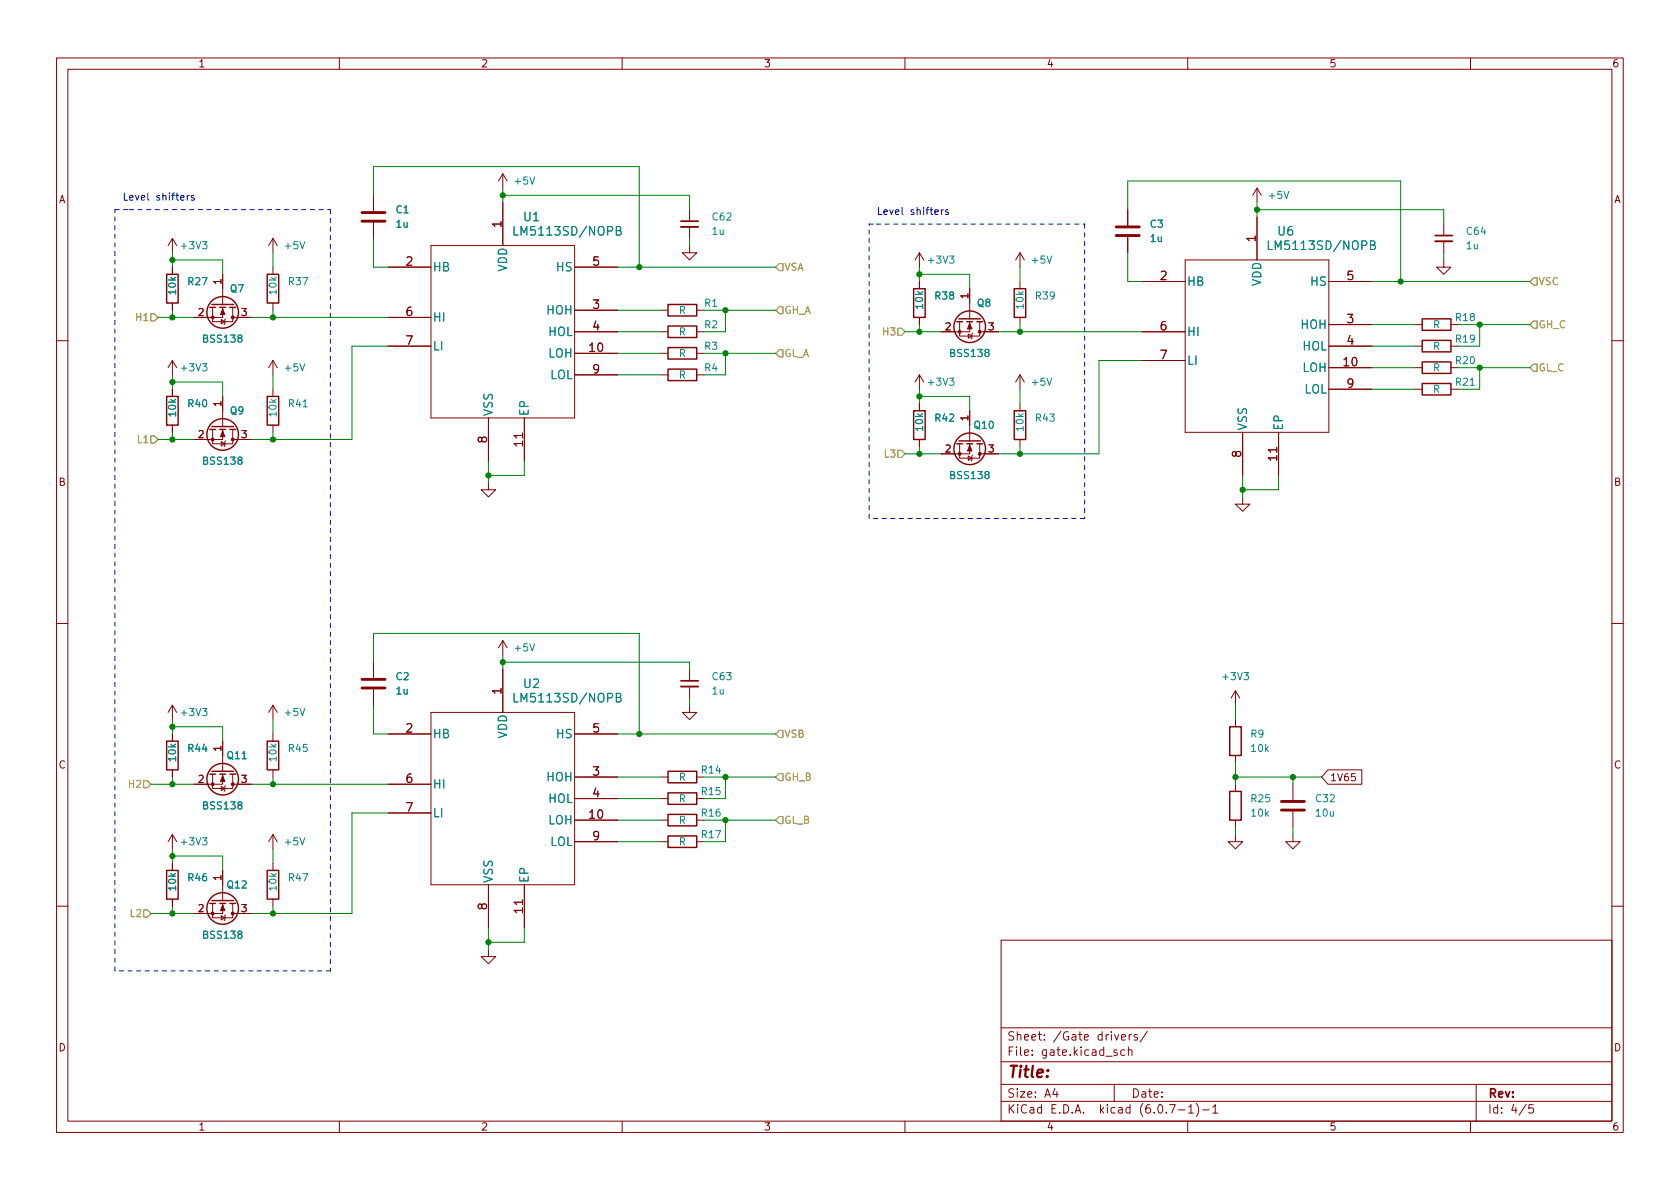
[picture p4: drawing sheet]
<svg xmlns="http://www.w3.org/2000/svg" width="297mm" height="210mm" viewBox="0 0 297 210" stroke-linecap="round" stroke-linejoin="round" font-family="sans-serif">
<g fill="none" stroke="#840000" stroke-width=".18">
<path d="M10 10.2h277v190.1h-277zM12 12.2h273v186.1h-273zM60 10.2v2M110 10.2v2M160 10.2v2M210 10.2v2M260 10.2v2M66 34.5v2.8M66 39.4v2.8M88.9 30.7l-.8 1.3M88.9 30.7v2.6M88.9 35.8v7.6"/>
<path d="M88.9 30.7l.8 1.3M121.9 37.1v2M199.4 37.1v2.8M222.2 33.3l-.7 1.2M222.2 33.3v2.5M222.2 38.3v7.7M222.2 33.3l.8 1.2M255.3 39.6v2.1M30.5 42.2v2.5M30.5 47.2v1.3M30.5 53.6v1.3M30.5 42.2l-.8 1.2"/>
<path d="M30.5 42.2l.7 1.2M37.6 54.4v2.5h3.5v-2.5M39.1 56.5l.7 .4-.7 .4zM39.4 54.4v1.7h-5.1M39.4 48.5v5.3M39.9 56.4l-.1 .1v.8l-.2 .1M41.1 56.1h3.3M48.3 42.2v2.5M48.3 47.2v1.3M48.3 53.6v1.3M48.3 42.2l-.8 1.2M48.3 42.2l.7 1.2"/>
<path d="M68.6 56.1h7.6M68.6 47.2h7.6M76.2 43.4h25.4v30.5h-25.4zM101.6 58.7h7.6M101.6 47.2h7.6M101.6 54.9h7.6M116.8 58.7h1.3M116.8 54.9h1.3M121.9 43.4v1.3h1.3l-1.3 1.3-1.3-1.3h1.3M121.9 40.1v2.1M123.2 58.7h1.3M123.2 54.9h1.3"/>
<path d="M162.6 44.7l-.8 1.3M162.6 44.7v2.5M162.6 49.8v1.2M162.6 56.1v1.3M162.6 44.7l.7 1.3M169.7 56.9v2.5h3.5v-2.5M171.2 59l.6 .4-.6 .4zM171.4 56.9v1.8h-5M171.4 51v5.4M172 58.9l-.2 .1v.8l-.1 .1M173.2 58.7h3.3M180.3 44.7v2.5"/>
<path d="M180.3 49.8v1.2M180.3 56.1v1.3M180.3 44.7l-.7 1.3M180.3 44.7l.8 1.3M199.4 41.9v2.8M201.9 49.8h7.6M201.9 58.7h7.6M209.5 46h25.4v30.4h-25.4zM234.9 49.8h7.7M234.9 57.4h7.7M250.2 57.4h1.3M255.3 46v1.2h1.2l-1.2 1.3-1.3-1.3h1.3"/>
<path d="M255.3 42.7v2M256.5 57.4h1.3M10 60.2h2M30.5 63.7v2.6M30.5 68.8v1.3M30.5 75.2v1.2M30.5 63.7l-.8 1.3M30.5 63.7l.7 1.3M37.6 75.9v2.6h3.5v-2.6M39.1 78.1l.7 .4-.7 .4zM39.4 75.9v1.8h-5.1M39.4 70.1v5.3"/>
<path d="M39.9 78l-.1 .1v.8l-.2 .1M41.1 77.7h3.3M48.3 63.7v2.6M48.3 68.8v1.3M48.3 75.2v1.2M48.3 63.7l-.8 1.3M48.3 63.7l.7 1.3M68.6 61.2h7.6M86.4 73.9v7.6M92.7 73.9v7.6M101.6 62.5h7.6M101.6 66.3h7.6"/>
<path d="M116.8 62.5h1.3M116.8 66.3h1.3M123.2 62.5h1.3M123.2 66.3h1.3M162.6 66.3v2.5M162.6 71.4v1.2M162.6 77.7v1.3M162.6 66.3l-.8 1.3M162.6 66.3l.7 1.3M169.7 78.5v2.5h3.5v-2.5M171.4 78.5v1.8h-5M171.4 72.6v5.4"/>
<path d="M180.3 66.3l-.7 1.3M180.3 66.3v2.5M180.3 71.4v1.2M180.3 77.7v1.3M180.3 66.3l.8 1.3M201.9 63.7h7.6M219.7 76.4v7.7M226.1 76.4v7.7M234.9 65h7.7M234.9 61.2h7.7M234.9 68.8h7.7M250.2 65h1.3"/>
<path d="M250.2 61.2h1.3M250.2 68.8h1.3M256.5 65h1.3M256.5 61.2h1.3M256.5 68.8h1.3M285 60.2h2M86.4 85.3v1.3h1.2l-1.2 1.3-1.3-1.3h1.3M171.2 80.6l.6 .4-.6 .4zM172 80.5l-.2 .1v.8l-.1 .1M173.2 80.3h3.3M219.7 87.9v1.2h1.3l-1.3 1.3-1.3-1.3h1.3M10 110.2h2"/>
<path d="M66 117.1v2.8M88.9 113.3v2.5M88.9 118.4v7.6M88.9 113.3l-.8 1.2M88.9 113.3l.8 1.2M121.9 118.4v2M285 110.2h2M30.5 124.7v2.5M30.5 129.8v1.3M30.5 136.1v1.3M30.5 124.7l-.8 1.3M30.5 124.7l.7 1.3"/>
<path d="M37.6 136.9v2.5h3.5v-2.5M39.1 139.1l.7 .3-.7 .4zM39.4 136.9v1.8h-5.1M39.4 131.1v5.3M39.9 138.9l-.1 .2v.7l-.2 .1M41.1 138.7h3.3M48.3 124.7l-.8 1.3M48.3 124.7v2.5M48.3 129.8v1.3M48.3 136.1v1.3M48.3 124.7l.7 1.3M66 121.9v2.8"/>
<path d="M68.6 138.7h7.6M68.6 129.8h7.6M76.2 126h25.4v30.5h-25.4zM101.6 137.4h7.6M101.6 129.8h7.6M116.8 137.4h1.3M121.9 124.7v1.3h1.3l-1.3 1.2-1.3-1.2h1.3M121.9 121.4v2M123.2 137.4h1.3M218.4 122.2v2.5M218.4 127.2v1.3M218.4 133.6v1.3"/>
<path d="M218.4 138.7v1.2M218.4 122.2l-.7 1.2M218.4 122.2l.8 1.2M228.6 138.7v2.8M234.8 136.1h6v2.6h-6l-1.1-1.3zM30.5 147.6v2.5M30.5 152.6v1.3M30.5 159v1.3M30.5 147.6l-.8 1.2M30.5 147.6l.7 1.2M37.6 159.8v2.5h3.5v-2.5M39.4 159.8v1.7h-5.1"/>
<path d="M39.4 153.9v5.4M48.3 147.6v2.5M48.3 152.6v1.3M48.3 159v1.3M48.3 147.6l-.8 1.2M48.3 147.6l.7 1.2M68.6 143.8h7.6M86.4 156.5v7.6M92.7 156.5v7.6M101.6 145h7.6M101.6 148.8h7.6M101.6 141.2h7.6"/>
<path d="M116.8 145h1.3M116.8 148.8h1.3M116.8 141.2h1.3M123.2 145h1.3M123.2 148.8h1.3M123.2 141.2h1.3M218.4 147.6v1.2h1.3l-1.3 1.3-1.2-1.3h1.2M218.4 145v1.3M228.6 147.6v1.2h1.3l-1.3 1.3-1.3-1.3h1.3M228.6 143.5v2.8M10 160.2h2M39.1 161.9l.7 .4-.7 .4z"/>
<path d="M39.9 161.8l-.1 .1v.8l-.2 .1M41.1 161.5h3.3M86.4 167.9v1.3h1.2l-1.2 1.2-1.3-1.2h1.3M177 166.3h108v32h-108zM285 160.2h2M60 198.3v2M110 198.3v2M160 198.3v2M177 194.8h108M177 191.8h108M177 187.8h108M177 181.8h108"/>
<path d="M186.5 192.5l-.4 1h1M186.9 193v1M197 191.8v3M197.5 185.7l-.4-.1-.2 .2 .1 .3 .5 .1v.4h-.6M198.3 183.4l.7-.1-.1-.3-.4-.1-.2 .2 .1 .8h.5M198.9 185.7l-.5-.1-.3 .3v.4l.2 .3h.6M199.5 185.8l.2-.2 .4 .1v.9M199.5 185.1v1.5M199.6 182.9v1M200.1 182.9l-.3 .1-.2 .2M201.1 183l-.4-.1-.2 .2 .1 .3 .5 .1v.4h-.6M202.9 182.4l-1.3 1.9"/>
<path d="M206.8 195.3h1l-.7 1.5M208.4 196.3h1.1M210 198.3v2M210.1 195.8l.5-.5v1.5M210.1 196.8h.9M211.5 195.1a1.72 1.72 0 0 1 0 2.3M212.6 196.3h1.2M214.4 195.8l.5-.5v1.5M214.4 196.8h.9M260 198.3v2M261 191.8v6.5M269.9 195.3l-1.3 1.9"/>
<path d="M271.1 195.3h-.7l-.1 .7 .2-.1 .5 .1 .2 .2-.1 .5-.2 .1-.6-.1"/>
</g>
<g fill="none" stroke="#840000" stroke-width=".25">
<path d="M29.5 48.5h2v5.1h-2zM37.1 54.4h1M37.5 53.8h3.8M38.9 54.4h1M40.6 54.4h1.1M47.2 48.5h2.1v5.1h-2.1zM118.1 53.8h5.1v2.1h-5.1zM118.1 57.7h5.1v2h-5.1zM161.5 51h2.1v5.1h-2.1zM169.2 56.9h1M169.5 56.4h3.9M170.9 56.9h1.1"/>
<path d="M172.7 56.9h1M179.3 51h2.1v5.1h-2.1zM251.5 56.4h5v2h-5zM29.5 70.1h2v5.1h-2zM37.1 75.9h1M37.5 75.4h3.8M38.9 75.9h1M40.6 75.9h1.1M47.2 70.1h2.1v5.1h-2.1zM118.1 65.3h5.1v2h-5.1zM118.1 61.5h5.1v2h-5.1zM161.5 72.6h2.1v5.1h-2.1z"/>
<path d="M169.2 78.5h1M169.5 78h3.9M170.9 78.5h1.1M172.7 78.5h1M179.3 72.6h2.1v5.1h-2.1zM251.5 60.2h5v2h-5zM251.5 64h5v2h-5zM251.5 67.8h5v2h-5zM29.5 131.1h2v5h-2zM37.1 136.9h1M37.5 136.4h3.8M38.9 136.9h1"/>
<path d="M40.6 136.9h1.1M47.2 131.1h2.1v5h-2.1zM118.1 136.4h5.1v2h-5.1zM217.4 128.5h2.1v5.1h-2.1zM217.4 139.9h2.1v5.1h-2.1zM29.5 153.9h2v5.1h-2zM37.1 159.8h1M37.5 159.3h3.8M38.9 159.8h1M40.6 159.8h1.1M47.2 153.9h2.1v5.1h-2.1zM118.1 144h5.1v2h-5.1z"/>
<path d="M118.1 147.8h5.1v2.1h-5.1zM118.1 140.2h5.1v2h-5.1z"/>
<circle cx="39.4" cy="55.2" r="2.79"/>
<circle cx="171.4" cy="57.8" r="2.79"/>
<circle cx="39.4" cy="76.8" r="2.79"/>
<circle cx="171.4" cy="79.4" r="2.79"/>
<circle cx="39.4" cy="137.8" r="2.79"/>
<circle cx="39.4" cy="160.6" r="2.79"/>
</g>
<g fill="#840000" stroke="#840000" stroke-width=".18">
<path d="M39.4 76.2l.4 1h-.8z"/>
<path d="M39.4 137.2l.4 1h-.8z"/>
<path d="M39.4 54.6l.4 1h-.8z"/>
<path d="M171.4 78.7l.4 1.1h-.7z"/>
<path d="M171.4 57.1l.4 1.1h-.7z"/>
<path d="M39.4 160l.4 1h-.8z"/>
<circle cx="37.6" cy="77.7" r=".25"/>
<circle cx="41.1" cy="77.7" r=".25"/>
<circle cx="37.6" cy="138.7" r=".25"/>
<circle cx="41.1" cy="138.7" r=".25"/>
<circle cx="37.6" cy="56.1" r=".25"/>
<circle cx="41.1" cy="56.1" r=".25"/>
<circle cx="169.7" cy="80.3" r=".25"/>
<circle cx="173.2" cy="80.3" r=".25"/>
<circle cx="169.7" cy="58.7" r=".25"/>
<circle cx="173.2" cy="58.7" r=".25"/>
<circle cx="37.6" cy="161.5" r=".25"/>
<circle cx="41.1" cy="161.5" r=".25"/>
</g>
<path d="M90.9 40.1v1.5h.7M109 40.8h.5l.2-.2 .1-.3-.2-.2h-.6v1.5h.5l.3-.3a.4 .4 0 0 0-.3-.5M224.2 42.6v1.5h.8M242.3 43.3h.5l.2-.1 .1-.3-.1-.2-.7-.1v1.5h.6l.3-.3a.4 .4 0 0 0-.4-.5M90.9 122.6v1.5h.7M109 123.3h.5l.2-.1 .1-.3-.2-.2-.6-.1v1.5h.5l.3-.3a.4 .4 0 0 0-.3-.5" fill="none" stroke="#008484" stroke-width=".18"/>
<path d="M120.4 40.1h3M253.7 42.7h3.1M120.4 121.4h3" fill="none" stroke="#840000" stroke-width=".33"/>
<path d="M120.4 39.1h3M253.7 41.7h3.1M120.4 120.4h3" fill="none" stroke="#840000" stroke-width=".3"/>
<path d="M64 39.1h4.1M64 37.6h4.1M197.4 41.7h4M197.4 40.1h4M64 121.7h4.1M64 120.1h4.1M226.6 143.3h4M226.6 141.7h4" fill="none" stroke="#840000" stroke-width=".51"/>
<g fill="none" stroke="#848400" stroke-width=".18">
<path d="M26.7 55.5h.6l.6 .6-.6 .7h-.6zM137.2 47.2l.6-.6h.6v1.3h-.6zM137.8 54.2h.6v1.3h-.6l-.6-.6zM158.7 58h.7l.6 .7-.6 .6h-.7zM271.1 56.8h.7v1.2h-.7l-.6-.6zM271.1 49.1h.7v1.3h-.7l-.6-.6zM26.7 77.1h.6l.6 .6-.6 .7h-.6zM137.2 62.5l.6-.7h.6v1.3h-.6zM158.7 79.6h.7l.6 .7-.6 .6h-.7zM271.1 64.4h.7v1.3h-.7l-.6-.7zM25.4 138h.6l.7 .7-.7 .6h-.6zM137.2 129.8l.6-.6h.6v1.2h-.6z"/>
<path d="M137.8 136.8h.6v1.2h-.6l-.6-.6zM137.8 144.4h.6v1.3h-.6l-.6-.7zM25.4 160.9h.6l.7 .6-.7 .7h-.6z"/>
</g>
<path d="M33.1 34.6v.8M33.5 34.6l-.4 .2M34.3 34.6h-.3l-.2 .1 .1 .2 .4 .1v.3h-.5M166.4 37.1v.8M166.8 37.1l-.4 .2M167.7 37.2l-.3-.1-.2 .2v.2l.5 .1v.3h-.5" fill="none" stroke="#0000c2" stroke-width=".18"/>
<path d="M20.3 37.1h2.6M22.9 37.1h35.5M58.4 37.1v134.6M153.7 39.6h1.2M154.9 39.6h36.9M191.8 39.6v52.1M153.7 91.7v-52.1M191.8 91.7h-38.1M20.3 171.7v-134.6M58.4 171.7h-38.1" fill="none" stroke="#0000c2" stroke-width=".18" stroke-dasharray=".8 .8"/>
<g fill="none" stroke="#008400" stroke-width=".18">
<path d="M66 34.5v-5h47v17.7M88.9 34.5h33v2.6M88.9 33.3v2.5M199.4 37.1v-5.1h48.2v17.8M222.2 37.1h33.1v2.5M222.2 35.8v2.5M27.9 56.1h6.4M30.5 44.7v2.5M30.5 54.9v1.2M30.5 46h8.9v2.5M44.4 56.1h24.2M48.3 44.7v2.5"/>
<path d="M48.3 54.9v1.2M66 42.2v5h2.6M109.2 54.9h7.6M109.2 47.2h28M109.2 58.7h7.6M121.9 42.2v1.2M124.5 54.9h12.7M128.3 54.9v3.8h-3.8M160 58.7h6.4M162.6 47.2v2.6M162.6 57.4v1.3M162.6 48.5h8.8v2.5"/>
<path d="M176.5 58.7h25.4M180.3 47.2v2.6M180.3 57.4v1.3M199.4 44.7v5.1h2.5M242.6 49.8h27.9M242.6 57.4h7.6M255.3 44.7v1.3M257.8 57.4h12.7M261.6 57.4v3.8h-3.8M27.9 77.7h6.4M30.5 66.3v2.5M30.5 76.4v1.3"/>
<path d="M30.5 67.6h8.9v2.5M48.3 66.3v2.5M48.3 76.4v1.3M68.6 61.2h-6.4v16.5h-17.8M109.2 62.5h7.6M109.2 66.3h7.6M124.5 62.5h12.7M128.3 62.5v3.8h-3.8M162.6 68.8v2.6M162.6 79v1.3M162.6 70.1h8.8v2.5M180.3 68.8v2.6"/>
<path d="M180.3 79v1.3M201.9 63.7h-7.6v16.6h-17.8M242.6 68.8h7.6M242.6 65h7.6M242.6 61.2h7.6M257.8 65h12.7M261.6 65v3.8h-3.8M86.4 81.5v3.8M92.7 81.5v2.6h-6.3M160 80.3h6.4M219.7 84.1v3.8M226.1 84.1v2.5h-6.4"/>
<path d="M66 117.1v-5.1h47v17.8M88.9 117.1h33v1.3M88.9 115.8v2.6M26.7 138.7h7.6M30.5 127.2v2.6M30.5 137.4v1.3M30.5 128.5h8.9v2.6M44.4 138.7h24.2M48.3 127.2v2.6M48.3 137.4v1.3M66 124.7v5.1h2.6M109.2 129.8h28"/>
<path d="M109.2 137.4h7.6M121.9 123.4v1.3M124.5 137.4h12.7M128.3 137.4v3.8h-3.8M218.4 124.7v2.5M218.4 134.9v3.8M218.4 137.4h15.3M228.6 137.4v1.3M30.5 151.4h8.9v2.5M30.5 150.1v2.5M48.3 150.1v2.5M68.6 143.8h-6.4v17.7h-17.8"/>
<path d="M109.2 145h7.6M109.2 141.2h7.6M109.2 148.8h7.6M124.5 145h12.7M128.3 145v3.8h-3.8M218.4 146.3v1.3M228.6 146.3v1.3M26.7 161.5h7.6M30.5 160.3v1.2M48.3 160.3v1.2M86.4 164.1v3.8M92.7 164.1v2.5h-6.3"/>
</g>
<g fill="#008400" stroke="#008400" stroke-width=".18">
<circle cx="261.6" cy="57.4" r=".46"/>
<circle cx="261.6" cy="65" r=".46"/>
<circle cx="222.2" cy="37.1" r=".46"/>
<circle cx="247.6" cy="49.8" r=".46"/>
<circle cx="180.3" cy="58.7" r=".46"/>
<circle cx="180.3" cy="80.3" r=".46"/>
<circle cx="219.7" cy="86.6" r=".46"/>
<circle cx="228.6" cy="137.4" r=".46"/>
<circle cx="218.4" cy="137.4" r=".46"/>
<circle cx="162.6" cy="58.7" r=".46"/>
<circle cx="162.6" cy="70.1" r=".46"/>
<circle cx="162.6" cy="48.5" r=".46"/>
<circle cx="162.6" cy="80.3" r=".46"/>
<circle cx="113" cy="129.8" r=".46"/>
<circle cx="128.3" cy="145" r=".46"/>
<circle cx="128.3" cy="137.4" r=".46"/>
<circle cx="88.9" cy="34.5" r=".46"/>
<circle cx="128.3" cy="54.9" r=".46"/>
<circle cx="128.3" cy="62.5" r=".46"/>
<circle cx="48.3" cy="56.1" r=".46"/>
<circle cx="113" cy="47.2" r=".46"/>
<circle cx="86.4" cy="84.1" r=".46"/>
<circle cx="30.5" cy="151.4" r=".46"/>
<circle cx="48.3" cy="161.5" r=".46"/>
<circle cx="48.3" cy="138.7" r=".46"/>
<circle cx="30.5" cy="161.5" r=".46"/>
<circle cx="30.5" cy="138.7" r=".46"/>
<circle cx="86.4" cy="166.6" r=".46"/>
<circle cx="88.9" cy="117.1" r=".46"/>
<circle cx="30.5" cy="77.7" r=".46"/>
<circle cx="30.5" cy="56.1" r=".46"/>
<circle cx="48.3" cy="77.7" r=".46"/>
<circle cx="30.5" cy="67.6" r=".46"/>
<circle cx="30.5" cy="46" r=".46"/>
<circle cx="30.5" cy="128.5" r=".46"/>
</g>
<text font-size="2.8" fill="#840000" x="178" y="190.6">Title:</text>
<g font-size="2.1" fill="#840000">
<text x="88.6" y="40.2" transform="rotate(-90 88.6 40.2)">1</text>
<text x="71.8" y="47">2</text>
<text x="104.8" y="47">5</text>
<text x="222" y="42.7" transform="rotate(-90 222 42.7)">1</text>
<text x="205.2" y="49.5">2</text>
<text x="238.2" y="49.5">5</text>
<text x="71.8" y="55.9">6</text>
<text x="104.8" y="54.6">3</text>
<text x="104.8" y="58.4">4</text>
<text x="205.2" y="58.4">6</text>
<text x="238.2" y="57.1">3</text>
<text x="71.8" y="61">7</text>
<text x="104.2" y="62.2">10</text>
<text x="205.2" y="63.5">7</text>
<text x="237.6" y="64.8">10</text>
<text x="238.2" y="61">4</text>
<text x="104.8" y="66">9</text>
<text x="238.2" y="68.6">9</text>
<text x="86.1" y="78.3" transform="rotate(-90 86.1 78.3)">8</text>
<text x="92.5" y="78.9" transform="rotate(-90 92.5 78.9)">11</text>
<text x="219.5" y="80.8" transform="rotate(-90 219.5 80.8)">8</text>
<text x="225.8" y="81.4" transform="rotate(-90 225.8 81.4)">11</text>
<text x="88.6" y="122.7" transform="rotate(-90 88.6 122.7)">1</text>
<text x="71.8" y="129.5">2</text>
<text x="104.8" y="129.5">5</text>
<text x="104.8" y="137.2">3</text>
<text x="71.8" y="138.4">6</text>
<text x="71.8" y="143.5">7</text>
<text x="104.8" y="141">4</text>
<text x="104.2" y="144.8">10</text>
<text x="104.8" y="148.6">9</text>
<text x="86.1" y="160.8" transform="rotate(-90 86.1 160.8)">8</text>
<text x="92.5" y="161.4" transform="rotate(-90 92.5 161.4)">11</text>
<text x="178" y="184">Sheet: /Gate drivers/</text>
<text x="178" y="186.7">File: gate.kicad_sch</text>
<text x="178" y="196.9">KiCad E.D.A. kicad (6.0.7-1)-1</text>
<text x="178" y="194.1">Size: A4</text>
<text x="200" y="194.1">Date:</text>
<text x="263" y="194.1">Rev:</text>
<text x="263" y="196.9">Id: 4/5</text>
</g>
<g font-size="2.1" fill="#008484">
<text x="91.6" y="41.7">LM5113SD/NOPB</text>
<text x="92.6" y="39.1">U1</text>
<text x="226" y="41.7">U6</text>
<text x="76.5" y="48">HB</text>
<text x="98.4" y="48">HS</text>
<text x="225" y="44.2">LM5113SD/NOPB</text>
<text x="89.6" y="48.1" transform="rotate(-90 89.6 48.1)">VDD</text>
<text x="209.8" y="50.5">HB</text>
<text x="223" y="50.6" transform="rotate(-90 223 50.6)">VDD</text>
<text x="231.8" y="50.5">HS</text>
<text x="76.5" y="56.9">HI</text>
<text x="96.7" y="55.6">HOH</text>
<text x="96.9" y="59.4">HOL</text>
<text x="209.8" y="59.4">HI</text>
<text x="230.1" y="58.1">HOH</text>
<text x="76.5" y="62">LI</text>
<text x="96.9" y="63.2">LOH</text>
<text x="209.8" y="64.5">LI</text>
<text x="230.3" y="65.8">LOH</text>
<text x="230.3" y="62">HOL</text>
<text x="97.2" y="67">LOL</text>
<text x="230.5" y="69.6">LOL</text>
<text x="87.1" y="73.7" transform="rotate(-90 87.1 73.7)">VSS</text>
<text x="93.5" y="73.7" transform="rotate(-90 93.5 73.7)">EP</text>
<text x="220.5" y="76.2" transform="rotate(-90 220.5 76.2)">VSS</text>
<text x="226.8" y="76.2" transform="rotate(-90 226.8 76.2)">EP</text>
<text x="91.6" y="124.2">LM5113SD/NOPB</text>
<text x="92.6" y="121.7">U2</text>
<text x="76.5" y="130.5">HB</text>
<text x="89.6" y="130.6" transform="rotate(-90 89.6 130.6)">VDD</text>
<text x="98.4" y="130.5">HS</text>
<text x="76.5" y="139.4">HI</text>
<text x="96.7" y="138.2">HOH</text>
<text x="96.9" y="142">HOL</text>
<text x="76.5" y="144.5">LI</text>
<text x="96.9" y="145.8">LOH</text>
<text x="97.2" y="149.6">LOL</text>
<text x="87.1" y="156.2" transform="rotate(-90 87.1 156.2)">VSS</text>
<text x="93.5" y="156.2" transform="rotate(-90 93.5 156.2)">EP</text>
</g>
<g font-size="1.8" fill="#840000">
<text x="35" y="11.9">1</text>
<text x="85" y="11.9">2</text>
<text x="135" y="11.9">3</text>
<text x="185" y="11.9">4</text>
<text x="235" y="11.9">5</text>
<text x="285" y="11.9">6</text>
<text x="10.3" y="35.9">A</text>
<text x="285.3" y="35.9">A</text>
<text x="39.1" y="50.3" transform="rotate(-90 39.1 50.3)">1</text>
<text x="171.2" y="52.8" transform="rotate(-90 171.2 52.8)">1</text>
<text x="35.1" y="55.9">2</text>
<text x="42.7" y="55.9">3</text>
<text x="167.1" y="58.4">2</text>
<text x="174.8" y="58.4">3</text>
<text x="39.1" y="71.9" transform="rotate(-90 39.1 71.9)">1</text>
<text x="35.1" y="77.5">2</text>
<text x="42.7" y="77.5">3</text>
<text x="171.2" y="74.4" transform="rotate(-90 171.2 74.4)">1</text>
<text x="167.1" y="80">2</text>
<text x="174.8" y="80">3</text>
<text x="10.3" y="85.9">B</text>
<text x="285.3" y="85.9">B</text>
<text x="10.3" y="135.9">C</text>
<text x="39.1" y="132.8" transform="rotate(-90 39.1 132.8)">1</text>
<text x="285.3" y="135.9">C</text>
<text x="35.1" y="138.4">2</text>
<text x="42.7" y="138.4">3</text>
<text x="235.1" y="138.1">1V65</text>
<text x="39.1" y="155.7" transform="rotate(-90 39.1 155.7)">1</text>
<text x="35.1" y="161.3">2</text>
<text x="42.7" y="161.3">3</text>
<text x="10.3" y="185.9">D</text>
<text x="285.3" y="185.9">D</text>
<text x="35" y="199.9">1</text>
<text x="85" y="199.9">2</text>
<text x="135" y="199.9">3</text>
<text x="185" y="199.9">4</text>
<text x="235" y="199.9">5</text>
<text x="285" y="199.9">6</text>
</g>
<g font-size="1.8" fill="#0000c2">
<text x="21.6" y="35.5">Level shifters</text>
<text x="154.9" y="38">Level shifters</text>
</g>
<g font-size="1.8" fill="#008484">
<text x="91.1" y="32.6">+5V</text>
<text x="224.5" y="35.2">+5V</text>
<text x="70" y="37.7">C1</text>
<text x="70.1" y="40.3">1u</text>
<text x="126" y="41.5">1u</text>
<text x="126" y="39">C62</text>
<text x="203.4" y="40.3">C3</text>
<text x="259.4" y="41.5">C64</text>
<text x="32.2" y="44.1">+3V3</text>
<text x="50.5" y="44.1">+5V</text>
<text x="164.3" y="46.6">+3V3</text>
<text x="182.6" y="46.6">+5V</text>
<text x="203.4" y="42.8">1u</text>
<text x="259.3" y="44.1">1u</text>
<text x="31.1" y="52" transform="rotate(-90 31.1 52)">10k</text>
<text x="33.3" y="50.4">R27</text>
<text x="40.7" y="51.7">Q7</text>
<text x="48.9" y="52" transform="rotate(-90 48.9 52)">10k</text>
<text x="51.1" y="50.4">R37</text>
<text x="165.4" y="53">R38</text>
<text x="183.2" y="53">R39</text>
<text x="120" y="55.5">R</text>
<text x="120" y="59.3">R</text>
<text x="124.6" y="54.2">R1</text>
<text x="124.6" y="58">R2</text>
<text x="163.2" y="54.5" transform="rotate(-90 163.2 54.5)">10k</text>
<text x="172.8" y="54.2">Q8</text>
<text x="181" y="54.5" transform="rotate(-90 181 54.5)">10k</text>
<text x="253.4" y="58">R</text>
<text x="257.5" y="56.8">R18</text>
<text x="32.2" y="65.7">+3V3</text>
<text x="36.1" y="60.6">BSS138</text>
<text x="50.5" y="65.7">+5V</text>
<text x="120" y="63.1">R</text>
<text x="124.6" y="65.7">R4</text>
<text x="124.6" y="61.8">R3</text>
<text x="168.2" y="63.1">BSS138</text>
<text x="253.4" y="61.8">R</text>
<text x="253.4" y="65.7">R</text>
<text x="257.5" y="60.6">R19</text>
<text x="257.5" y="64.4">R20</text>
<text x="120" y="66.9">R</text>
<text x="164.3" y="68.2">+3V3</text>
<text x="182.6" y="68.2">+5V</text>
<text x="253.4" y="69.5">R</text>
<text x="257.5" y="68.2">R21</text>
<text x="31.1" y="73.6" transform="rotate(-90 31.1 73.6)">10k</text>
<text x="33.3" y="72">R40</text>
<text x="40.7" y="73.3">Q9</text>
<text x="48.9" y="73.6" transform="rotate(-90 48.9 73.6)">10k</text>
<text x="51.1" y="72">R41</text>
<text x="163.2" y="76.1" transform="rotate(-90 163.2 76.1)">10k</text>
<text x="165.4" y="74.5">R42</text>
<text x="172.3" y="75.8">Q10</text>
<text x="181" y="76.1" transform="rotate(-90 181 76.1)">10k</text>
<text x="183.2" y="74.5">R43</text>
<text x="36.1" y="82.2">BSS138</text>
<text x="168.2" y="84.7">BSS138</text>
<text x="91.1" y="115.2">+5V</text>
<text x="70" y="120.3">C2</text>
<text x="70.1" y="122.8">1u</text>
<text x="126" y="122.8">1u</text>
<text x="126" y="120.3">C63</text>
<text x="216.4" y="120.3">+3V3</text>
<text x="32.2" y="126.6">+3V3</text>
<text x="50.5" y="126.6">+5V</text>
<text x="221.2" y="130.4">R9</text>
<text x="31.1" y="134.5" transform="rotate(-90 31.1 134.5)">10k</text>
<text x="33.3" y="133">R44</text>
<text x="40.2" y="134.2">Q11</text>
<text x="48.9" y="134.5" transform="rotate(-90 48.9 134.5)">10k</text>
<text x="51.1" y="133">R45</text>
<text x="124.1" y="136.8">R14</text>
<text x="221.3" y="133">10k</text>
<text x="36.1" y="143.1">BSS138</text>
<text x="120" y="138">R</text>
<text x="120" y="141.9">R</text>
<text x="124.1" y="140.6">R15</text>
<text x="221.3" y="141.9">R25</text>
<text x="232.7" y="141.9">C32</text>
<text x="32.2" y="149.5">+3V3</text>
<text x="50.5" y="149.5">+5V</text>
<text x="120" y="145.7">R</text>
<text x="120" y="149.5">R</text>
<text x="124.1" y="144.4">R16</text>
<text x="124.1" y="148.2">R17</text>
<text x="221.3" y="144.4">10k</text>
<text x="232.7" y="144.4">10u</text>
<text x="33.3" y="155.8">R46</text>
<text x="51.1" y="155.8">R47</text>
<text x="31.1" y="157.4" transform="rotate(-90 31.1 157.4)">10k</text>
<text x="40.2" y="157.1">Q12</text>
<text x="48.9" y="157.4" transform="rotate(-90 48.9 157.4)">10k</text>
<text x="36.1" y="166">BSS138</text>
</g>
<g font-size="1.8" fill="#848400">
<text x="138.6" y="47.9">VSA</text>
<text x="272" y="50.4">VSC</text>
<text x="24.2" y="56.8">H1</text>
<text x="138.6" y="55.5">GH_A</text>
<text x="156.3" y="59.3">H3</text>
<text x="272" y="58">GH_C</text>
<text x="138.6" y="63.1">GL_A</text>
<text x="272" y="65.7">GL_C</text>
<text x="24.4" y="78.4">L1</text>
<text x="156.5" y="80.9">L3</text>
<text x="138.6" y="130.4">VSB</text>
<text x="22.9" y="139.3">H2</text>
<text x="138.6" y="138">GH_B</text>
<text x="138.6" y="145.7">GL_B</text>
<text x="23.1" y="162.2">L2</text>
</g>
</svg>
